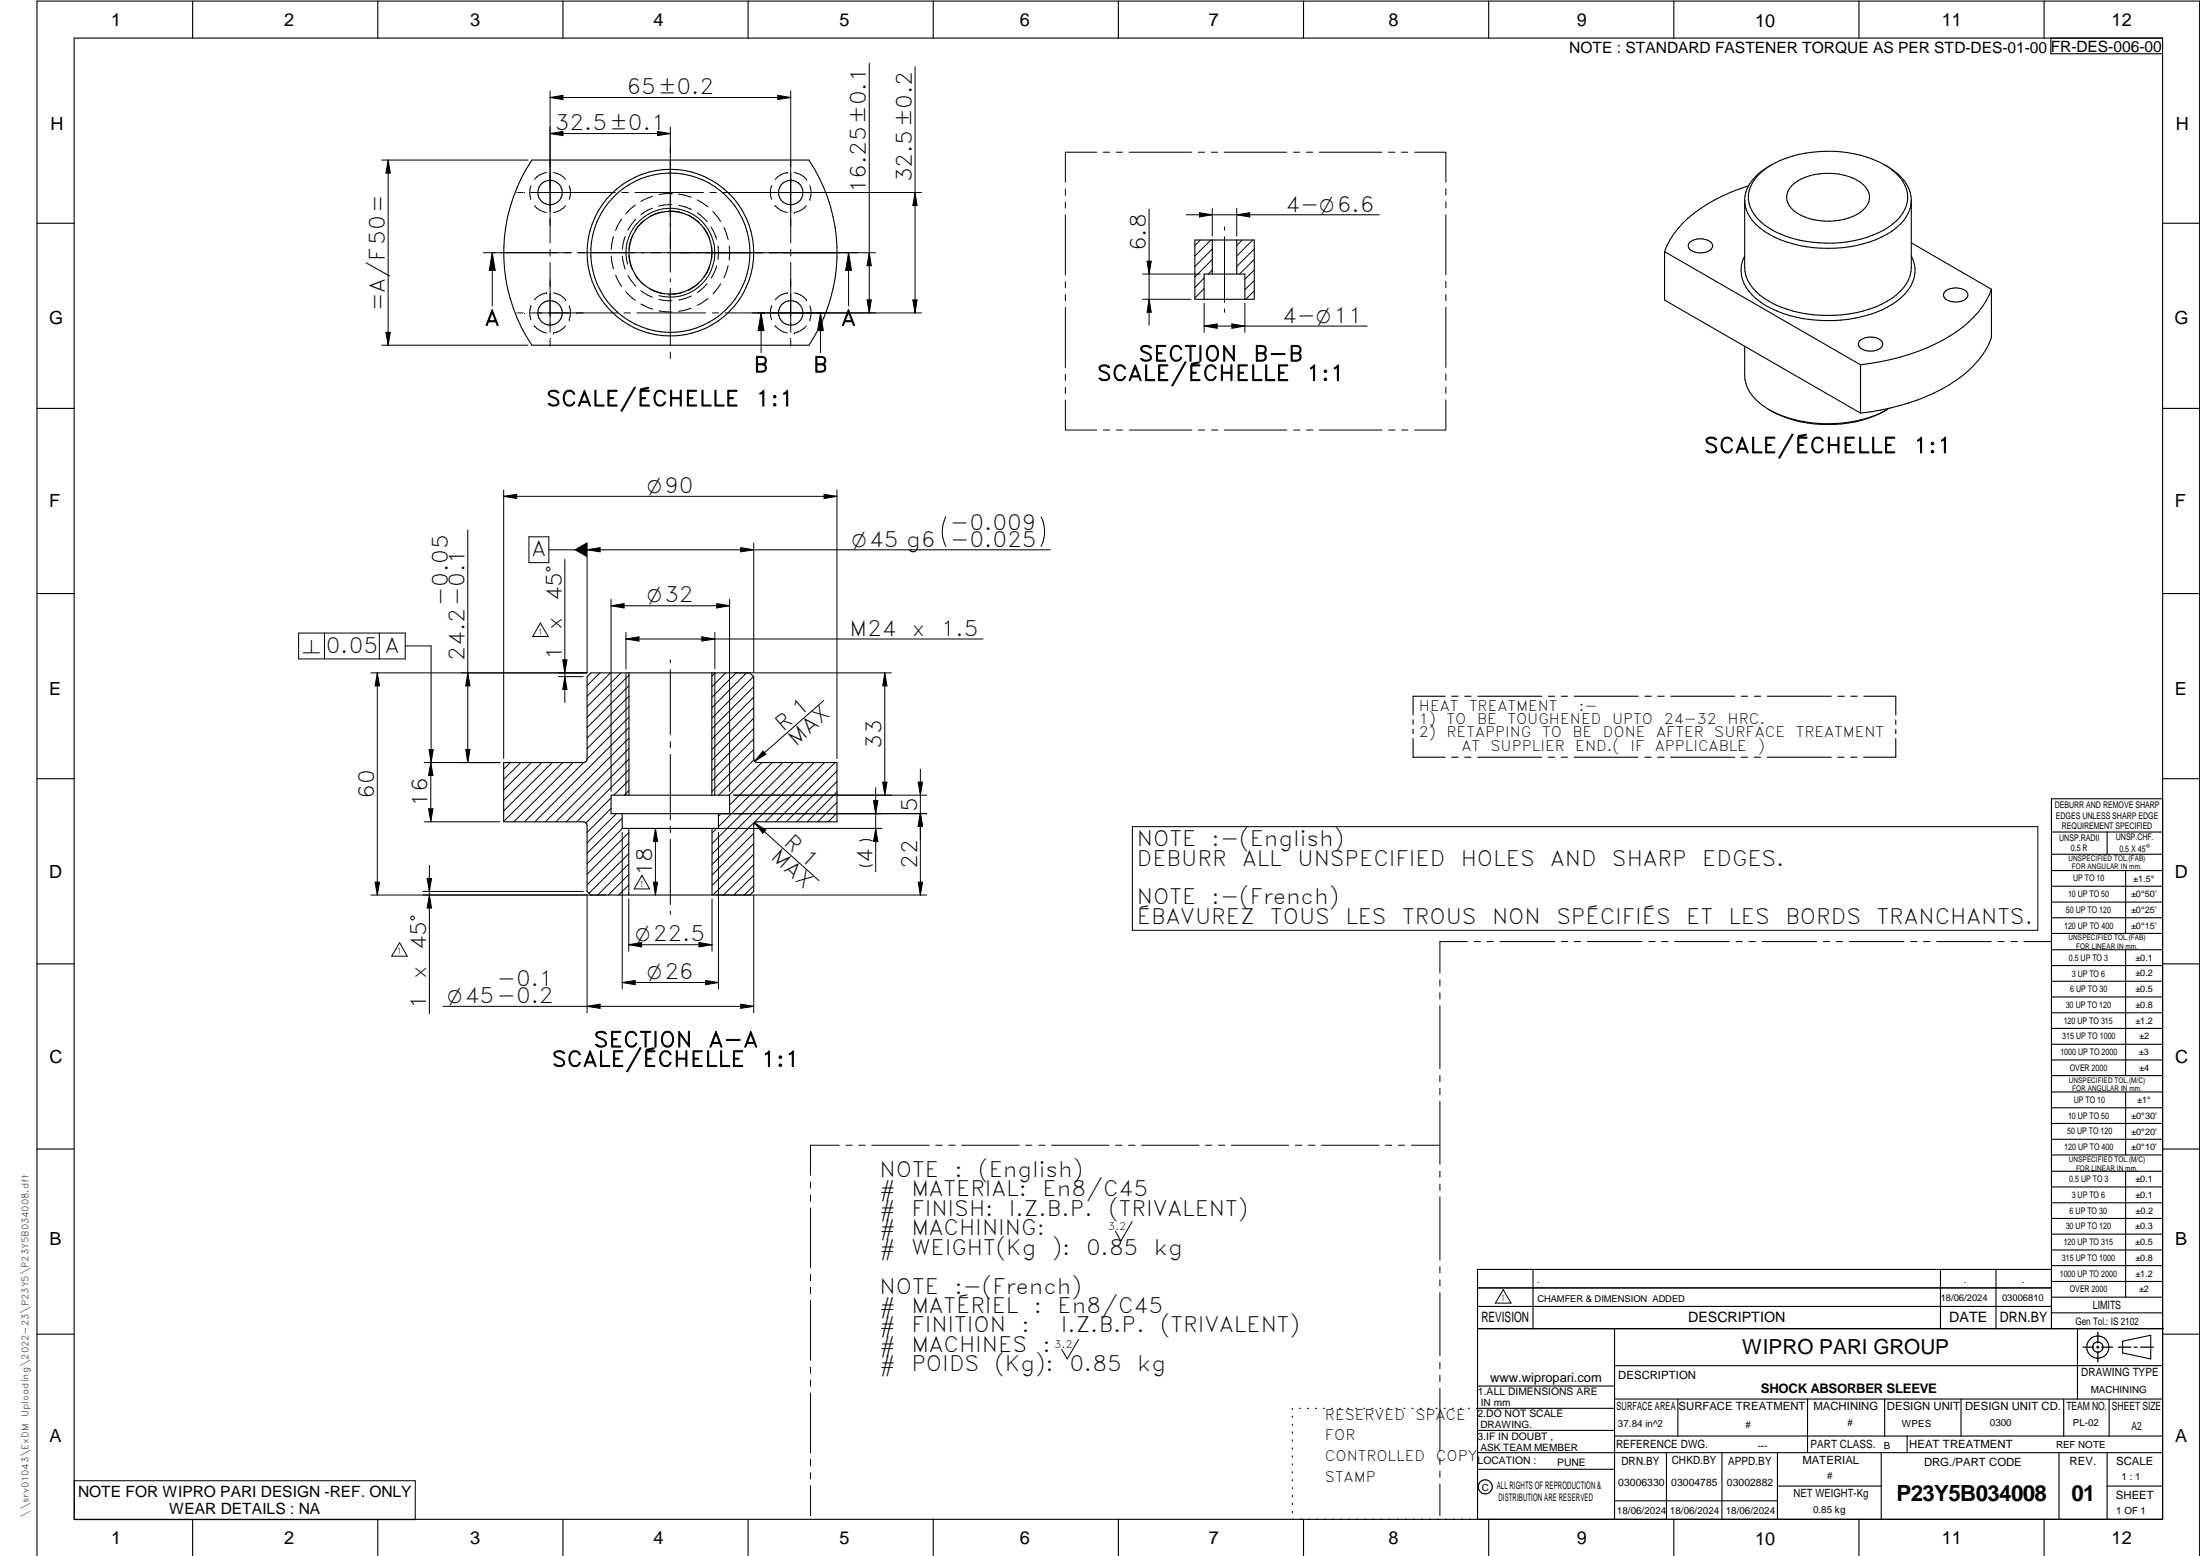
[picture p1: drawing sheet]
<svg xmlns="http://www.w3.org/2000/svg" width="594mm" height="420mm" viewBox="0 0 594 420" stroke-linecap="round" stroke-linejoin="round" font-family="sans-serif">
<g fill="none" stroke="#000" stroke-width=".3">
<path d="M20 10.3h564v400h-564zM52 .3v10M102 .3v10M152 .3v10M202 .3v10M252 .3v10M302 .3v10M352 .3v10M402 .3v10M452 .3v10M502 .3v10M552 .3v10"/>
<path d="M553.8 10.3v4.2h30.2M143.6 43.2h74.8a44.9 44.9 0 0 1 0 50h-74.8a44.9 44.9 0 0 1 0-50zM472.2 50.2a40.8 40.8 0 0 0-19.2 11.6 19.5 19.5 0 0 0-3.5 6.1M474.6 47.5a24.6 24.6 0 0 1 16.7-6.6 29.4 29.4 0 0 1 19.8 5.2 8.8 8.8 0 0 1 3.7 9.4 13.2 13.2 0 0 1-7.6 7.4 34.4 34.4 0 0 1-27.9-.4 12.7 12.7 0 0 1-7-7.6 8 8 0 0 1 2.3-7.4zM478.4 44.5a13.8 13.8 0 0 0-6.9 7.3l-.4 2.3M483.8 50.2a14.6 14.6 0 0 1 11.5-3.3 11.6 11.6 0 0 1 9 4.4 4.5 4.5 0 0 1-1.9 6 16.7 16.7 0 0 1-17.9-.3 4.4 4.4 0 0 1-.7-6.8zM508.8 44.5a12.8 12.8 0 0 1 7.2 8.5l.1 1.1M516.1 54.1a10.6 10.6 0 0 1-5.2 8.3 33.3 33.3 0 0 1-23.1 4.2 23.7 23.7 0 0 1-14.6-7 8.6 8.6 0 0 1-2.1-5.5M516.1 54.1v18.1a11.1 11.1 0 0 1-6.5 9.2 35.2 35.2 0 0 1-31.9 0 12 12 0 0 1-6.5-8.1l-.1-19.2M10 60.3h10M322.7 64.8h16v16h-16zM327.4 64.8v9.2"/>
<path d="M334 64.8v9.2M449.5 67.9v13.1l52.9 30.5M449.5 67.9l52.9 30.6M456.2 65.6a4.6 4.6 0 0 1 5.9 0 1.43 1.43 0 0 1-.9 2.3 4.8 4.8 0 0 1-5-.7 1.3 1.3 0 0 1 0-1.6zM516.1 69.1a8.6 8.6 0 0 1-1.6 10.2 23.8 23.8 0 0 1-13.5 6.6 35 35 0 0 1-25.5-4.3 10.4 10.4 0 0 1-5.3-9.9l.9-2.6M516.1 65.6l21.7 12.5M525.5 78.4a4.7 4.7 0 0 1 5.6 .4 1.46 1.46 0 0 1-.9 2.4 4.9 4.9 0 0 1-5.1-.7 1.29 1.29 0 0 1 .4-2.1zM537.8 78.1v13a24.7 24.7 0 0 1-11.4 12.8 59.6 59.6 0 0 1-24 7.6M537.8 78.1a24.5 24.5 0 0 1-11.4 12.7 60.5 60.5 0 0 1-24 7.7M584 60.3h10M325.2 80.8v-6.8h11v6.8M471.1 93.5v7.9a10.4 10.4 0 0 0 5.1 8.2 32.7 32.7 0 0 0 22.5 4.5l1.8-.3a28.8 28.8 0 0 0 8.3-2.8"/>
<path d="M502.2 92.1a4.7 4.7 0 0 1 5.9 0 1.5 1.5 0 0 1-.9 2.3 4.4 4.4 0 0 1-5.3-1.1v-.8zM502.4 98.5v13M10 110.3h10M477.7 110.6a33.6 33.6 0 0 0 31.1 .4M509.6 110.6l-.8 .4M510.2 110.2l-1.4 .8M584 110.3h10M10 160.3h10M584 160.3h10M159.5 181.7h43l1 1v22.2a1.01 1.01 0 0 0 1 1h21.5v16h-21.5a1.01 1.01 0 0 0-1 1v17.8l-1 1h-43l-1-1v-17.8a1.01 1.01 0 0 0-1-1h-21.5v-16h21.5a1.01 1.01 0 0 0 1-1v-22.2zM169.8 181.7v33M192.2 181.7v33"/>
<path d="M381.6 194.4v1.2M381.6 196.9v1.2M381.6 199.4v5.1h8.6M390.3 188h-8.7v5M392 188h1.8M395.6 188h1.6M399.1 188h17.2M418.1 188h1.7M421.6 188h1.7M425.1 188h17.3M444.2 188h1.7M447.7 188h1.7"/>
<path d="M451.2 188h17.3M470.2 188h1.8M473.7 188h1.7M477.3 188h17.2M496.3 188h1.7M499.8 188h1.7M503.3 188h8.6v5.1M511.9 199.4v5.1h-8.6M511.9 194.4v1.2M511.9 196.9v1.2M10 210.3h10M165 214.7h32v5h-32z"/>
<path d="M168 219.7v4h26v-4M392 204.5h1.7M395.5 204.5h1.7M399 204.5h17.3M418.1 204.5h1.7M421.6 204.5h1.7M425.1 204.5h17.2M444.2 204.5h1.6M447.6 204.5h1.8M451.1 204.5h17.3M470.2 204.5h1.7M473.7 204.5h1.7"/>
<path d="M477.2 204.5h17.3M496.3 204.5h1.7M499.8 204.5h1.7M584 215.7h-30v143.1M584 210.3h10M169.8 223.7v18M192.3 223.7v18M554 224.7h30M554 230.7h30M554 235.1h30M554 239.3h30M569 224.7v6"/>
<path d="M574 235.1v17M554 243.6h30M554 247.8h30M554 252.1h30M554 256.5h30M574 256.5v33.9M10 260.3h10M554 260.7h30M554 265h30M554 269.2h30M554 273.5h30M554 277.7h30"/>
<path d="M584 260.3h10M554 282h30M554 286.2h30M554 290.4h30M554 294.9h30M554 299.1h30M574 294.9v17M10 310.3h10M554 303.4h30M554 307.6h30M554 311.9h30M554 316.3h30"/>
<path d="M574 316.3v34M584 310.3h10M554 320.5h30M554 324.8h30M554 329h30M554 333.2h30M554 337.5h30M399 358.8h185.2M399 352.8h155M399 347.8h155M414 342.8v16M436 358.8v51.5"/>
<path d="M524 342.8v16M539 342.8v16M554 341.8h30M554 346h30M554 350.3h30M554 354.5h30M554 342.8h-155v67.5M561 358.8v19M10 360.3h10M399 374.3h37M436 377.8h148M453.1 377.8v10"/>
<path d="M488.1 377.8v14.5M508.9 377.8v10M529.5 377.8v10M557.3 377.8v10M569.5 377.8v10M573.2 362.2l7.6-1.6v6.3l-7.6-1.6zM584 368.8h-148M584 360.3h10M349 380.3v.3M349 382.4v.3M349 384.6v.3M349 386.7v.3"/>
<path d="M349 388.8v.3M349 391v.3M349 393.1v.3M349 395.3v.3M349 397.4v.3M349 399.5v.3M350.9 380.3h.2M353.1 380.3h.2M355.2 380.3h.3M357.4 380.3h.3M359.6 380.3h.3M361.7 380.3h.3"/>
<path d="M363.9 380.3h.3M366.1 380.3h.3M368.3 380.3h.2M370.4 380.3h.3M372.6 380.3h.3M374.8 380.3h.3M376.9 380.3h.4M379.1 380.3h.3M381.3 380.3h.3M383.4 380.3h.4M385.6 380.3h.3M387.8 380.3h.3"/>
<path d="M390 380.3h.3M392.2 380.3h.3M394.3 380.3h.3M396.5 380.3h.3M398.7 380.3h37.3M399 396.7h37M399 392.3h185M399 386.2h37M436 387.8h148M450 392.3v18M465 392.3v18M480 392.3v18"/>
<path d="M508 392.3v18M515 387.8v4.5M556 392.3v18M569 392.3v18M52 410.3v9.7M102 410.3v9.7M152 410.3v9.7M202 410.3v9.7M252 410.3v9.7M302 410.3v9.7M349 401.7v.3M349 403.8v.4"/>
<path d="M349 406v.3M349 408.1v.3M352 410.3v9.7M402 410.3v9.7M436 405.3h44M452 410.3v9.7M480 401.3h28M502 410.3v9.7M552 410.3v9.7M569 401.3h15M10 420v-419.7h584v419.7"/>
<circle cx="148.5" cy="52" r="3.3"/>
<circle cx="213.5" cy="52" r="3.3"/>
<circle cx="181" cy="68.2" r="21.5"/>
<circle cx="181" cy="68.2" r="11.2"/>
<circle cx="181" cy="68.2" r="22.5"/>
<circle cx="148.5" cy="84.5" r="3.3"/>
<circle cx="213.5" cy="84.5" r="3.3"/>
<circle cx="566.5" cy="363.7" r="1.39"/>
<circle cx="566.5" cy="363.8" r="3"/>
<circle cx="401.1" cy="401.5" r="1.9"/>
</g>
<g fill="none" stroke="#000" stroke-width=".27">
<path d="M234.7 17.1v67.4M247.1 18v66.5M148.5 26.3l3.5-.6v1.2zM148.5 24.6v41M148.5 36.1l3.5-.6v1.1zM148.5 36.1h32.5M148.5 26.3h65M177.5 35.5l3.5 .6-3.5 .5zM181 34.3v39.2M210 25.7l3.5 .6-3.5 .6zM213.5 24.6v41M103.1 43.2h39.5"/>
<path d="M104.8 43.2l.6 3.5h-1.2zM104.8 43.2v50M139.5 52h.1M139.9 52h1.4M143.4 50.1a5.5 5.5 0 0 0-.1 3.7M144.3 55.5a5.6 5.6 0 0 0 3.2 1.9M147.6 46.6a5.2 5.2 0 0 0-3.3 1.8M149.5 46.6a5.2 5.2 0 0 1 3.2 1.8M152.7 55.5a5.2 5.2 0 0 1-3.2 1.9M153.7 50.2a5.2 5.2 0 0 1 0 3.6M166.2 52h-22.9M167.9 59.2l-1.7 3"/>
<path d="M167.9 52h1.8M171.4 52h18.5M171.5 55.4l-2.5 2.3M171.7 59.2l-1.2 1.4-.9 1.5M173.9 59.5l-1.7 1.7-.7 1M176.1 56.2l-1.1 .5-1.9 1.3M176.2 53l-3.1 1.4M178.8 57.2l-3.4 1.3M180.6 57h.1M180.7 57h1.4l2 .4M181.4 52.2l-3.4 .3M181.4 52.2h.1"/>
<path d="M181.4 55.2l-3.5 .4M183.2 52.4l3.4 .9M183.3 55.5l3.4 1.1M185.9 58.1l1.3 .7 1.6 1.4M188.2 54l3 1.9M188.3 57.5l2.7 2.4M191.7 52h1.7M192.5 57.1l2.1 2.7M195.2 52h53.6M208.4 50.1h.1M208.4 50.1a5.3 5.3 0 0 0 0 3.7M209.3 55.5a5.2 5.2 0 0 0 3.2 1.9"/>
<path d="M209.3 55.5h.1M212.6 46.6a5.2 5.2 0 0 0-3.3 1.8M212.6 46.6h.1M214.5 57.4h.1M214.5 46.6a5.5 5.5 0 0 1 3.3 1.8M217.8 48.4h.1M217.8 55.5a5.5 5.5 0 0 1-3.3 1.9M218.7 53.8h.1M218.7 50.1a5.3 5.3 0 0 1 0 3.7M247.1 52l.5 3.5h-1.1zM287.7 51v1.7M287.7 54.5v1.7"/>
<path d="M287.7 58v16.3M296.1 41.1h-8.4v8.1M297.9 41.1h1.7M301.4 41.1h1.7M304.9 41.1h16.9M310.3 56.5v31.3M320.4 58h52M323.6 41.1h1.7M323.9 57.4l3.5 .6-3.5 .6zM327.1 41.1h1.7M327.4 56.3v7.5M330.6 41.1h16.9"/>
<path d="M334 56.3v7.5M334 58l3.5-.6v1.2zM349.3 41.1h1.7M352.8 41.1h1.7M356.3 41.1h16.9M374.9 41.1h1.8M378.5 41.1h1.6M382 41.1h8.4v8.1M390.4 51v1.7M390.4 54.5v1.7M390.4 58v16.2M130.5 68.2h23.8"/>
<path d="M132.9 68.2l.8 4.8h-1.6zM132.9 68.2v14.4M147.6 79.1a5.5 5.5 0 0 0-3.3 1.8M147.6 79.1h.1M148.5 67.4v1.7M148.5 70.9v18.8M149.5 79.1a5.2 5.2 0 0 1 3.2 1.8M155.9 68.2h80.6M165.1 69.2l.5 3.4M165.6 63.9l-.5 3.5M166.2 74.3l1.7 3M168.1 69.2l.7 3.5"/>
<path d="M168.8 63.8l-.7 3.5M169 78.7l2.6 2.4M169.5 71.3a12 12 0 0 1 10.5-15 12 12 0 0 1 13 13 12 12 0 0 1-15.1 10.5M169.6 74.4l2.1 2.9M169.8 69.1l.2 1.2 .7 2.3M170.7 63.8l-.7 2.4-.2 1.1M171.5 74.3l1.7 2 .7 .6M173.1 78.5l3 1.8M175.4 78l1.3 .6 2.1 .6M180.7 79.5h.1M181 75.2v.9M181 77.9v15.4"/>
<path d="M184.1 79l-3.4 .5M186.7 79.9l-3.4 1.1M188.8 76.3l-1.6 1.3-1.3 .8M190 61.5l1 1.4 .7 1.8M191 76.6l-2.7 2.4M191.7 71.8l-.7 1.8-1 1.3M192.1 61.3l1.4 3.3M192.1 66.5l.2 1.7-.2 1.8M193.5 71.8l-1.4 3.3M193.9 66.4v3.6M194.6 76.6l-2.1 2.7M195.5 61.4l1.1 3.3"/>
<path d="M196.6 71.7l-1.1 3.3M196.9 69.9h.1M196.9 66.5v3.4M212.6 79.1a5.2 5.2 0 0 0-3.3 1.8M212.6 79.1h.1M213.5 67.4v1.7M213.5 70.9v18.8M214.5 79.1a5.5 5.5 0 0 1 3.3 1.8M229.1 68.2l.8 4.8h-1.6zM229.1 68.2v14.4M234.7 68.2l.6 3.6h-1.2zM287.7 76v1.7"/>
<path d="M287.7 79.5v1.7M308.6 74h15.5M309.7 70.5h1.2l-.6 3.5zM324.1 64.8l-1.4 1.5M325.2 75.1l-2.5 2.5M325.2 77.9l-2.5 2.5M327 64.8l-4.3 4.3M327.4 67.2l-4.7 4.8M327.4 70.1l-4.7 4.7M327.4 72.9l-1.1 1.1M330.7 61.3v.8M330.7 63.9v17.8"/>
<path d="M335.4 64.8l-1.4 1.5M338.3 64.8l-4.3 4.3M338.7 78.5l-2.3 2.3M338.7 70.1l-4 3.9M338.7 72.9l-2.5 2.5M338.7 75.7l-2.5 2.5M338.7 67.2l-4.7 4.8M390.4 76v1.7M390.4 79.5v1.7M103.1 93.2h39.5M104.2 89.7h1.2l-.6 3.5zM139.5 84.5h.1"/>
<path d="M139.9 84.5h1.4M143.3 84.5h23.4M143.4 82.6a5.4 5.4 0 0 0 0 3.8M143.4 82.6h.1M144.3 88h.1M144.3 88a5.9 5.9 0 0 0 3.3 1.9M148.5 91.7v1.5M148.5 93.4v.1M149.5 89.9h.1M152.7 80.9h.1M152.7 88a5.5 5.5 0 0 1-3.2 1.9M153.7 86.4h.1"/>
<path d="M153.7 82.6a5.4 5.4 0 0 1 0 3.8M168.5 84.5h1.7M172 84.5h18.5M173.1 82.1l3.2 1.4M177.9 80.9l3.6 .3M178 83.9l3.5 .3M181 95.1v1.7M186.6 83.2l-3.3 .9M191.2 80.6l-2.9 1.9M192.4 84.5h1.6M195.8 84.5h53M205.5 84.5v10.8"/>
<path d="M205.5 84.5l.8 4.8h-1.6zM208.4 82.6h.1M208.4 82.6a5.4 5.4 0 0 0 0 3.8M209.3 88a5.6 5.6 0 0 0 3.2 1.9M209.3 88h.1M213.5 91.7v1.5M213.5 93.4v.1M214.5 89.9h.1M217.8 80.9h.1M217.8 88a5.9 5.9 0 0 1-3.3 1.9M218.7 86.4h.1M218.7 82.6a5.4 5.4 0 0 1 0 3.8"/>
<path d="M221.6 84.5l.7 4.8h-1.5zM221.6 84.5v10.8M234.1 81h1.2l-.6 3.5zM246.5 81h1.1l-.5 3.5zM287.7 83v16.3M308.6 80.8h13M310.3 80.8l.6 3.5h-1.2zM325.2 81.9v7.9M325.2 88.1h44M325.2 88.1l3.5-.6v1.1zM330.7 83.4v.9M332.6 87.5l3.6 .6-3.6 .5z"/>
<path d="M336.2 81.9v7.9M390.4 83v16.2M287.7 108v8.1h8.5M287.7 101v1.7M287.7 104.6v1.7M297.9 116.1h1.8M301.4 116.1h1.7M305 116.1h16.9M323.6 116.1h1.7M327.1 116.1h1.7M330.6 116.1h16.9M349.3 116.1h1.7"/>
<path d="M352.8 116.1h1.7M356.3 116.1h16.9M375 116.1h1.7M378.5 116.1h1.7M390.4 101v1.7M390.4 104.5v1.7M390.4 108v8.1h-8.4M136 134h90M136 132.3v72.6M136 134l3.5-.5v1.1zM222.5 133.5l3.5 .5-3.5 .6zM226 132.3v72.6"/>
<path d="M255.4 139.5a9 9 0 0 0 0 8.1M281.1 139.5a9 9 0 0 1 0 8.1M126.3 143.1v62.8M142.8 144.9h5.4v7h-5.4zM148.2 148.5h135.4M152.5 151v38.7M158.5 148.5l3.5-.6v1.1zM158.5 146.7v35h-58.3M200 147.9l3.5 .6-3.5 .5zM203.5 146.7v35M80.6 170.9h28.8v7h-28.8zM87.6 170.9v7"/>
<path d="M102.4 170.9v7M109.4 174.4h7v31.5M145.9 168.2l2.1 3.7h-4.2zM152 178.2h1.1l-.6 3.5zM165 161.8v51.9M165 163.6l3.5-.6v1.2zM165 163.6h32M169 170.8v9.8M169 172.6h96.4M169 172.6l3.5-.6v1.1zM181 178.2v.8M189.5 172l3.5 .6-3.5 .5z"/>
<path d="M193 170.8v9.8M193.5 163l3.5 .6-3.5 .6zM197 161.8v51.9M101.9 181.7l.6 3.5h-1.2zM101.9 181.7v60M126.3 181.7l.6 3.5h-1.1zM150.8 182.7h6.7M152.5 182.7l.6 3.5h-1.1zM162 181.7l-3.5 3.5M164.8 181.7l-6.3 6.3M167.7 181.7l-9.2 9.1M169 181.7v33"/>
<path d="M169.8 182.3l-11.3 11.4M169.8 185.2l-11.3 11.3M169.8 188l-11.3 11.3M169.8 190.8l-11.3 11.3M169.8 193.7l-11.3 11.3M169.8 196.5l-25.4 25.4M169.8 199.3l-22.5 22.6M181 180.8v17.6M193 181.7v33M193.1 181.7l-.9 .9M196 181.7l-3.8 3.7M198.4 181.7h42.3"/>
<path d="M198.8 181.7l-6.6 6.6M201.6 181.7l-9.4 9.4M203.5 182.7l-11.3 11.2M203.5 185.4l-11.3 11.3M203.5 188.3l-11.3 11.3M203.5 191.1l-11.3 11.3M203.5 193.9l-11.3 11.3M203.5 196.7l-11.3 11.4M203.5 199.6l-11.3 11.3M222.5 189.1l-18.7 16.5M238.9 181.7l.6 3.5h-1.1zM238.9 181.7v33"/>
<path d="M114.5 205.9h20.5M115.7 218.4h1.2l-.6 3.5zM115.9 202.4h1.1l-.6 3.5zM116.3 205.9v16M116.3 205.9l.6 3.5h-1.2zM125.8 202.4h1.1l-.6 3.5zM137.8 205.9l-1.8 1.8M140.6 205.9l-4.6 4.6M143.5 205.9l-7.5 7.4M146.3 205.9l-10.3 10.3M149.1 205.9l-13.1 13.1M151.9 205.9l-15.9 15.9"/>
<path d="M154.8 205.9l-16 16M157.6 205.9l-16 16M165 215.4l-6.8 6.8M165 218.3l-6.5 6.5M166.4 219.7l-7.9 7.9M169.8 202.1l-19.7 19.8M169.8 205l-16.9 16.9M169.8 207.8l-14.1 14.1M169.8 210.7l-4 4M169.8 213.4l-1.2 1.3M181 200.2v1.7M181 203.7v17.6"/>
<path d="M194.7 219.7l-.7 .7M195.1 219.7h55.2M198.1 214.7h52.2M203.5 202.4l-11.3 11.3M203.6 205.2l-9.6 9.5M205.7 205.9l-8.8 8.8M206 202.8l.8 .9-3 1.9zM208.5 205.9l-11.5 11.5M211.4 205.9l-17.4 17.3M214.2 205.9l-21.9 21.9M217 205.9l-24.7 24.7M219.8 205.9l-27.5 27.6"/>
<path d="M222.7 205.9l-16 16M225.5 205.9l-16 16M226 219.5l-2.4 2.4M226 216.7l-5.2 5.2M226 213.8l-8 8.1M226 211l-10.9 10.9M226 208.2l-13.7 13.7M235.9 216.2h1.2l-.6 3.5zM236.5 212.7v22.7M238.4 211.2h1.1l-.6 3.5zM247.9 211.2h1.2l-.6 3.5zM248.5 207.7v34"/>
<path d="M248.5 219.7l.6 3.5h-1.2zM101.3 238.2h1.2l-.6 3.5zM114.5 221.9h20.5M115.4 237.2h1.1l-.6 3.5zM115.9 233.7v40M168 220.9l-9.5 9.5M168 224.7v42.4M168.1 223.7l-9.6 9.6M169.8 224.8l-11.3 11.3M169.8 227.7l-11.3 11.2M169.8 230.5l-10.8 10.7M169.8 233.3l-8.4 8.4"/>
<path d="M169.8 236.1l-5.6 5.6M169.8 239l-2.8 2.7M173.3 236.4l2.1 3.6h-4.2zM176.4 238.2h1.2l-.6 3.5zM177 223.7v18M177 223.7l.6 3.5h-1.2zM181 223.1v1.7M181 226.6v17.6M193.3 223.7h44.9M193.5 223.7l-1.2 1.3M194 224.7v42.4M203.5 239.2l-2.5 2.5"/>
<path d="M203.5 236.3l-5.3 5.4M203.5 225l-11.2 11.3M203.5 227.8l-11.2 11.3M203.5 233.5l-8.1 8.2M203.5 230.7l-11 11M203.8 222.2l17.3 15.6M203.8 222.2l3 1.9-.8 .9zM235.6 227.1a4.1 4.1 0 0 0-3.5 0M235.6 233.5a3.8 3.8 0 0 1-3.5 0M236.5 223.7l.6 3.5h-1.2zM247.9 238.2h1.2l-.6 3.5zM305.8 223.2h244.5v28h-244.5z"/>
<path d="M100.2 241.7h63.4M107.9 254.6l2.1 3.6h-4.2zM114.2 240.7h43.3M115.9 241.7l.6 3.5h-1.1zM158.5 241.8v31.7M169.8 255.1l3.5-.6v1.2zM169.8 242.7v14.1M169.8 255.1h22.5M181 246v.9M188.8 254.5l3.5 .6-3.5 .6zM192.3 242.7v14.1M193.3 241.7h57"/>
<path d="M203.5 241.8v31.7M396.2 254.3h-7.4v8.5M398.1 254.3h1.6M401.5 254.3h1.8M405 254.3h14.8M421.6 254.3h1.7M425.1 254.3h1.7M428.6 254.3h14.8M445.2 254.3h1.7M448.7 254.3h1.7M452.2 254.3h14.8M468.8 254.3h1.7"/>
<path d="M472.3 254.3h1.7M475.8 254.3h14.8M492.4 254.3h1.7M495.8 254.3h1.8M499.4 254.3h14.7M516 254.3h1.6M519.4 254.3h1.8M522.9 254.3h14.8M539.5 254.3h1.7M543 254.3h1.7M546.5 254.3h7.4M119.6 271.7h83.9"/>
<path d="M158.5 271.7l3.5-.6v1.2zM168 265.3h26M168 265.3l3.5-.5v1.1zM190.5 264.8l3.5 .5-3.5 .6zM200 271.1l3.5 .6-3.5 .6zM388.8 264.5v1.8M388.8 268.1v1.6M388.8 271.6v17M388.8 290.4v1.7M388.8 293.9v1.7M388.8 297.4v17M218.9 319.2v1.6"/>
<path d="M226.6 309.2h-7.7v8.1M228.4 309.2h1.7M231.9 309.2h1.7M235.4 309.2h15.5M252.7 309.2h1.7M256.2 309.2h1.7M259.7 309.2h15.5M277 309.2h1.7M280.5 309.2h1.7M284 309.2h15.5M301.2 309.2h1.8M304.8 309.2h1.7"/>
<path d="M308.3 309.2h15.5M325.5 309.2h1.7M329.1 309.2h1.6M332.6 309.2h15.4M349.8 309.2h1.7M353.3 309.2h1.7M356.8 309.2h15.5M374.1 309.2h1.7M377.6 309.2h1.7M381.1 309.2h7.7M388.8 316.2v1.7M388.8 319.7v1.7"/>
<path d="M218.9 322.6v1.8M218.9 326.1v16.2M305.7 329.9l-3 5.2-1.5-2.6M388.8 323.2v17.1M218.9 344.1v1.8M218.9 347.6v1.7M218.9 351.2v16.1M388.8 342.1v1.6M388.8 345.6v1.7M388.8 349v17.1M405.9 348.2l2.1 3.7h-4.2zM218.9 369.1v1.7"/>
<path d="M218.9 372.6v1.8M218.9 376.1v16.2M291.2 361.7l-3 5.2-1.5-2.6M388.8 367.9v1.7M388.8 371.4v1.7M388.8 374.9v17M20.1 399.8h92v10.5h-92zM218.9 394.1v1.8M218.9 397.6v1.7M388.8 393.7v1.7M388.8 397.2v1.7M218.9 401.2v8.1"/>
<path d="M388.8 400.7v8.6"/>
</g>
<path d="M566.5 359.7v3M562.5 363.8h2.9M566.1 363.8h.7M566.5 363.4v.7M566.5 364.9v2.8M567.6 363.8h2.9M572 363.8h3.4M576.3 363.8h.8M578 363.8h3.5" fill="none" stroke="#000" stroke-width=".34"/>
<g fill="#000">
<path d="M148.5 36.1l3.5-.6v1.1zM148.5 26.3l3.5-.6v1.2zM177.5 35.5l3.5 .6-3.5 .5zM210 25.7l3.5 .6-3.5 .6zM104.8 43.2l.6 3.5h-1.2zM247.1 52l.5 3.5h-1.1zM323.9 57.4l3.5 .6-3.5 .6zM334 58l3.5-.6v1.2zM132.9 68.2l.8 4.8h-1.6zM229.1 68.2l.8 4.8h-1.6zM234.7 68.2l.6 3.6h-1.2zM309.7 70.5h1.2l-.6 3.5z"/>
<path d="M104.2 89.7h1.2l-.6 3.5zM205.5 84.5l.8 4.8h-1.6zM221.6 84.5l.7 4.8h-1.5zM234.1 81h1.2l-.6 3.5zM246.5 81h1.1l-.5 3.5zM310.3 80.8l.6 3.5h-1.2zM325.2 88.1l3.5-.6v1.1zM332.6 87.5l3.6 .6-3.6 .5zM136 134l3.5-.5v1.1zM222.5 133.5l3.5 .5-3.5 .6zM155 148.5l3.5-2.1v4.1zM158.5 148.5l3.5-.6v1.1z"/>
<path d="M200 147.9l3.5 .6-3.5 .5zM152 178.2h1.1l-.6 3.5zM165 163.6l3.5-.6v1.2zM169 172.6l3.5-.6v1.1zM189.5 172l3.5 .6-3.5 .5zM193.5 163l3.5 .6-3.5 .6zM101.9 181.7l.6 3.5h-1.2zM126.3 181.7l.6 3.5h-1.1zM152.5 182.7l.6 3.5h-1.1zM238.9 181.7l.6 3.5h-1.1zM115.7 218.4h1.2l-.6 3.5zM116.3 205.9l.6 3.5h-1.2z"/>
<path d="M115.9 202.4h1.1l-.6 3.5zM125.8 202.4h1.1l-.6 3.5zM206 202.8l.8 .9-3 1.9zM235.9 216.2h1.2l-.6 3.5zM238.4 211.2h1.1l-.6 3.5zM247.9 211.2h1.2l-.6 3.5zM101.3 238.2h1.2l-.6 3.5zM115.4 237.2h1.1l-.6 3.5zM176.4 238.2h1.2l-.6 3.5zM177 223.7l.6 3.5h-1.2zM203.8 222.2l3 1.9-.8 .9zM236.5 223.7l.6 3.5h-1.2z"/>
<path d="M247.9 238.2h1.2l-.6 3.5zM248.5 219.7l.6 3.5h-1.2zM115.9 241.7l.6 3.5h-1.1zM169.8 255.1l3.5-.6v1.2zM188.8 254.5l3.5 .6-3.5 .6zM158.5 271.7l3.5-.6v1.2zM168 265.3l3.5-.5v1.1zM190.5 264.8l3.5 .5-3.5 .6zM200 271.1l3.5 .6-3.5 .6z"/>
</g>
<g font-size="6">
<text x="512.1" y="405.2">P23Y5B034008</text>
<text x="559.4" y="405.2">01</text>
</g>
<g font-size="5.7">
<text x="169.2" y="25.4">65±0.2</text>
<text x="149.8" y="35.2">32.5±0.1</text>
<text x="233.8" y="52.2" transform="rotate(-90 233.8 52.2)">16.25±0.1</text>
<text x="246.2" y="49.2" transform="rotate(-90 246.2 49.2)">32.5±0.2</text>
<text x="347.2" y="57.1">4-O6.6</text>
<text x="309.4" y="67.9" transform="rotate(-90 309.4 67.9)">6.8</text>
<text x="103.9" y="83.9" transform="rotate(-90 103.9 83.9)">=A/F50=</text>
<text x="130.9" y="87.9">A</text>
<text x="227.1" y="87.9">A</text>
<text x="346.2" y="87.2">4-O11</text>
<text x="203.5" y="100.5">B</text>
<text x="219.5" y="100.5">B</text>
<text x="307.5" y="97.5">SECTION</text>
<text x="338.5" y="97.5">B-B</text>
<text x="296.2" y="102.8">SCALE/ÉCHELLE</text>
<text x="352.7" y="102.8">1:1</text>
<text x="147.5" y="109.6">SCALE/ÉCHELLE</text>
<text x="204" y="109.6">1:1</text>
<text x="460.1" y="122.3">SCALE/ÉCHELLE</text>
<text x="516.6" y="122.3">1:1</text>
<text x="256.6" y="143">-0.009</text>
<text x="143.5" y="150.2">A</text>
<text x="120.9" y="163.6" transform="rotate(-90 120.9 163.6)">-0.05</text>
<text x="151.7" y="162.4" transform="rotate(-90 151.7 162.4)">45°</text>
<text x="151.7" y="170.2" transform="rotate(-90 151.7 170.2)">x</text>
<text x="229.4" y="171.7">M24</text>
<text x="246.2" y="171.7">x</text>
<text x="254" y="171.7">1.5</text>
<text x="88" y="176.2">0.05 A</text>
<text x="125.5" y="178.4" transform="rotate(-90 125.5 178.4)">24.2-0.1</text>
<text x="151.7" y="178.4" transform="rotate(-90 151.7 178.4)">1</text>
<text x="211.4" y="197.6" transform="rotate(-41 211.4 197.6)">R 1</text>
<text x="214.9" y="201.6" transform="rotate(-41 214.9 201.6)">MAX</text>
<text x="238.1" y="202.1" transform="rotate(-90 238.1 202.1)">33</text>
<text x="101" y="215.6" transform="rotate(-90 101 215.6)">60</text>
<text x="115.4" y="217.8" transform="rotate(-90 115.4 217.8)">16</text>
<text x="247.6" y="219.2" transform="rotate(-90 247.6 219.2)">5</text>
<text x="211.4" y="227.9" transform="rotate(42 211.4 227.9)">R 1</text>
<text x="207.9" y="231.8" transform="rotate(42 207.9 231.8)">MAX</text>
<text x="235.6" y="232.9" transform="rotate(-90 235.6 232.9)">4</text>
<text x="307" y="228.5">NOTE</text>
<text x="307" y="233.7">DEBURR</text>
<text x="327.2" y="228.5">:-(English)</text>
<text x="335.4" y="233.7">ALL</text>
<text x="350.3" y="233.7">UNSPECIFIED</text>
<text x="394.4" y="233.7">HOLES</text>
<text x="418.6" y="233.7">AND</text>
<text x="435.3" y="233.7">SHARP</text>
<text x="459.7" y="233.7">EDGES.</text>
<text x="176.1" y="236.6" transform="rotate(-90 176.1 236.6)">18</text>
<text x="247.6" y="234.7" transform="rotate(-90 247.6 234.7)">22</text>
<text x="307" y="244.2">NOTE</text>
<text x="327.2" y="244.2">:-(French)</text>
<text x="307" y="249.5">ÉBAVUREZ</text>
<text x="343" y="249.5">TOUS</text>
<text x="363.3" y="249.5">LES</text>
<text x="378.6" y="249.5">TROUS</text>
<text x="402.9" y="249.5">NON</text>
<text x="420.3" y="249.5">SPÉCIFIÉS</text>
<text x="455.3" y="249.5">ET</text>
<text x="466.7" y="249.5">LES</text>
<text x="482.1" y="249.5">BORDS</text>
<text x="506.7" y="249.5">TRANCHANTS.</text>
<text x="115.1" y="256.6" transform="rotate(-90 115.1 256.6)">45°</text>
<text x="115.1" y="264.4" transform="rotate(-90 115.1 264.4)">x</text>
<text x="134.1" y="266.3">-0.1</text>
<text x="115.1" y="272.5" transform="rotate(-90 115.1 272.5)">1</text>
<text x="149" y="288">SCALE/ÉCHELLE</text>
<text x="160.3" y="282.7">SECTION</text>
<text x="191.3" y="282.7">A-A</text>
<text x="205.5" y="288">1:1</text>
<text x="237.5" y="317.8">NOTE</text>
<text x="257.7" y="317.8">:</text>
<text x="264.1" y="317.8">(English)</text>
<text x="237.5" y="323">#</text>
<text x="246.1" y="323">MATERIAL:</text>
<text x="281.5" y="323">En8/C45</text>
<text x="237.5" y="328.3">#</text>
<text x="246.1" y="328.3">FINISH:</text>
<text x="272.4" y="328.3">I.Z.B.P.</text>
<text x="299.3" y="328.3">(TRIVALENT)</text>
<text x="237.5" y="333.5">#</text>
<text x="246.1" y="333.5">MACHINING:</text>
<text x="237.5" y="338.8">#</text>
<text x="246.1" y="338.8">WEIGHT(Kg</text>
<text x="284" y="338.8">):</text>
<text x="293.3" y="338.8">0.85</text>
<text x="311.6" y="338.8">kg</text>
<text x="237.5" y="349.3">NOTE</text>
<text x="257.7" y="349.3">:-(French)</text>
<text x="237.5" y="354.5">#</text>
<text x="237.5" y="359.8">#</text>
<text x="246.1" y="359.8">FINITION</text>
<text x="246.1" y="354.5">MATÉRIEL</text>
<text x="275.8" y="359.8">:</text>
<text x="279.2" y="354.5">:</text>
<text x="285.6" y="354.5">En8/C45</text>
<text x="286.4" y="359.8">I.Z.B.P.</text>
<text x="313.3" y="359.8">(TRIVALENT)</text>
<text x="237.5" y="365">#</text>
<text x="246.1" y="365">MACHINES</text>
<text x="281.5" y="365">:</text>
<text x="237.5" y="370.3">#</text>
<text x="246.1" y="370.3">POIDS</text>
<text x="268.5" y="370.3">(Kg):</text>
<text x="288.8" y="370.3">0.85</text>
<text x="307.1" y="370.3">kg</text>
</g>
<text font-size="5.6" x="470.5" y="365.5">WIPRO PARI GROUP</text>
<g font-size="5.4">
<text x="174.7" y="133.2">O90</text>
<text x="230" y="147.6">O45 g6 -0.025</text>
<text x="174.7" y="162.7">O32</text>
<text x="81.7" y="176.2">n</text>
<text x="171.6" y="254.2">O22.5</text>
<text x="174.7" y="264.5">O26</text>
<text x="120.9" y="270.8">O45-0.2</text>
</g>
<g font-size="4.9">
<text x="30" y="6.9">1</text>
<text x="76.7" y="6.9">2</text>
<text x="127" y="6.9">3</text>
<text x="176.5" y="6.9">4</text>
<text x="226.7" y="6.9">5</text>
<text x="275.4" y="6.9">6</text>
<text x="326.4" y="6.9">7</text>
<text x="375" y="6.9">8</text>
<text x="425.8" y="6.9">9</text>
<text x="473.9" y="7.3">10</text>
<text x="524.3" y="6.9">11</text>
<text x="570.2" y="6.9">12</text>
<text x="13.6" y="35.1">H</text>
<text x="587.6" y="35.1">H</text>
<text x="13.2" y="87.5">G</text>
<text x="587.2" y="87.5">G</text>
<text x="13.2" y="137">F</text>
<text x="587.2" y="137">F</text>
<text x="13.2" y="187.6">E</text>
<text x="587.2" y="187.6">E</text>
<text x="13.2" y="237">D</text>
<text x="587.2" y="237">D</text>
<text x="13.4" y="287.1">C</text>
<text x="587.4" y="287.1">C</text>
<text x="13.4" y="336.2">B</text>
<text x="587.4" y="336.2">B</text>
<text x="13.4" y="389.3">A</text>
<text x="587.4" y="389.3">A</text>
<text x="30" y="416.9">1</text>
<text x="76.7" y="416.9">2</text>
<text x="127" y="416.9">3</text>
<text x="176.5" y="416.9">4</text>
<text x="226.7" y="416.9">5</text>
<text x="275.4" y="416.9">6</text>
<text x="326.4" y="416.9">7</text>
<text x="375" y="416.9">8</text>
<text x="425.8" y="416.9">9</text>
<text x="473.9" y="417.3">10</text>
<text x="524.3" y="416.9">11</text>
<text x="570.2" y="416.9">12</text>
</g>
<g font-size="4.2">
<text x="423.7" y="14.3">NOTE : STANDARD FASTENER TORQUE AS PER STD-DES-01-00</text>
<text x="553.8" y="14">FR-DES-006-00</text>
<text x="21.1" y="404.3">NOTE FOR WIPRO PARI DESIGN -REF. ONLY</text>
<text x="45.7" y="408.8">WEAR DETAILS : NA</text>
</g>
<g font-size="3.9">
<text x="383.2" y="191.9">HEAT</text>
<text x="396.7" y="191.9">TREATMENT</text>
<text x="426.3" y="191.9">:-</text>
<text x="383.2" y="195.5">1)</text>
<text x="390.6" y="195.5">TO</text>
<text x="398.9" y="195.5">BE</text>
<text x="407.1" y="195.5">TOUGHENED</text>
<text x="435.3" y="195.5">UPTO</text>
<text x="449.3" y="195.5">24-32</text>
<text x="466.5" y="195.5">HRC.</text>
<text x="383.2" y="199.1">2)</text>
<text x="390.6" y="199.1">RETAPPING</text>
<text x="394.6" y="202.7">AT</text>
<text x="402.5" y="202.7">SUPPLIER</text>
<text x="416.4" y="199.1">TO</text>
<text x="424.6" y="199.1">BE</text>
<text x="425.4" y="202.7">END.(</text>
<text x="432.8" y="199.1">DONE</text>
<text x="440.3" y="202.7">IF</text>
<text x="446.8" y="202.7">APPLICABLE</text>
<text x="447.2" y="199.1">AFTER</text>
<text x="462.9" y="199.1">SURFACE</text>
<text x="474.6" y="202.7">)</text>
<text x="484.9" y="199.1">TREATMENT</text>
<text x="400" y="357.1">REVISION</text>
<text x="455.9" y="357.1">DESCRIPTION</text>
<text x="526.4" y="357.1">DATE</text>
<text x="540" y="357.1">DRN.BY</text>
<text x="357.8" y="383.3">RESERVED</text>
<text x="382.3" y="383.3">SPACE</text>
<text x="357.8" y="388.9">FOR</text>
<text x="357.8" y="394.5">CONTROLLED</text>
<text x="387.8" y="394.5">COPY</text>
<text x="357.8" y="400">STAMP</text>
</g>
<text font-size="3.6" x="475.5" y="376.1">SHOCK ABSORBER SLEEVE</text>
<text font-size="3.5" x="402.4" y="373.3">www.wipropari.com</text>
<g font-size="3.1">
<text x="565.1" y="353.5">LIMITS</text>
<text x="562" y="371.7">DRAWING TYPE</text>
<text x="437" y="372.3">DESCRIPTION</text>
<text x="436.5" y="380.8">SURFACE AREA</text>
<text x="453.3" y="380.8">SURFACE TREATMENT</text>
<text x="489.7" y="380.8">MACHINING</text>
<text x="509.5" y="380.8">DESIGN UNIT</text>
<text x="530.6" y="380.8">DESIGN UNIT CD.</text>
<text x="558" y="380.6">TEAM NO.</text>
<text x="570.3" y="380.7">SHEET SIZE</text>
<text x="575.6" y="386.1">A2</text>
<text x="436.4" y="391.1">REFERENCE DWG.</text>
<text x="437.8" y="395.5">DRN.BY</text>
<text x="451.4" y="395.4">CHKD.BY</text>
<text x="466.6" y="395.5">APPD.BY</text>
<text x="486.7" y="395.4">MATERIAL</text>
<text x="488.9" y="390.9">PART CLASS.</text>
<text x="515.6" y="390.9">HEAT TREATMENT</text>
<text x="519.6" y="395.9">DRG./PART CODE</text>
<text x="558.9" y="395.5">REV.</text>
<text x="571.4" y="395.6">SCALE</text>
<text x="484.3" y="404.2">NET WEIGHT-Kg</text>
<text x="571.4" y="404.7">SHEET</text>
</g>
<text font-size="3" x="579.5" y="230.1">°</text>
<g font-size="2.8">
<text x="299.1" y="332.1">3.2</text>
<text x="560.4" y="357.7">Gen Tol.: IS 2102</text>
<text x="284.6" y="363.9">3.2</text>
<text x="399.1" y="376.6">1.ALL DIMENSIONS ARE</text>
<text x="399" y="382.7">2.DO NOT SCALE</text>
<text x="399" y="388.7">3.IF IN DOUBT ,</text>
<text x="399" y="395.4">LOCATION :</text>
<text x="420.5" y="396">PUNE</text>
<text x="404.2" y="402">ALL RIGHTS OF REPRODUCTION &amp;</text>
<text x="437" y="401.2">03006330</text>
<text x="451.3" y="401.2">03004785</text>
<text x="466.3" y="401.2">03002882</text>
<text x="404.7" y="405.4">DISTRIBUTION ARE RESERVED</text>
</g>
<g font-size="2.7">
<text x="564.6" y="376.2">MACHINING</text>
<text x="399.9" y="379.7">IN mm</text>
<text x="399.7" y="385.7">DRAWING.</text>
<text x="436.9" y="385.4">37.84 in^2</text>
<text x="471.4" y="385.5">#</text>
<text x="498.9" y="385">#</text>
<text x="513.6" y="385.3">WPES</text>
<text x="537.3" y="385.1">0300</text>
<text x="559.7" y="385.1">PL-02</text>
<text x="399.7" y="391.8">ASK TEAM MEMBER</text>
<text x="474.6" y="391.2">---</text>
<text x="508.7" y="391.2">B</text>
<text x="555.2" y="391.1">REF NOTE</text>
<text x="493.4" y="399.5">#</text>
<text x="572.8" y="399.7">1 : 1</text>
<text x="400.1" y="402.5">C</text>
<text x="436.6" y="408.7">18/06/2024</text>
<text x="450.9" y="408.8">18/06/2024</text>
<text x="466" y="408.9">18/06/2024</text>
<text x="489.6" y="408.5">0.85 kg</text>
<text x="571.4" y="408.7">1 OF 1</text>
</g>
<g font-size="2.5">
<text x="554.9" y="218.3">DEBURR AND REMOVE SHARP</text>
<text x="555.2" y="221">EDGES UNLESS SHARP EDGE</text>
<text x="556.1" y="227.1">UNSP.RADII</text>
<text x="556.8" y="223.8">REQUIREMENT SPECIFIED</text>
<text x="571.4" y="226.9">UNSP.CHF.</text>
<text x="559.2" y="229.9">0.5 R</text>
<text x="572.3" y="230.1">0.5 X 45</text>
<text x="559.8" y="238">UP TO 10</text>
<text x="576.1" y="238.1">±1.5°</text>
<text x="558.5" y="242.2">10 UP TO 50</text>
<text x="575.5" y="242.3">±0°50'</text>
<text x="557.4" y="250.7">120 UP TO 400</text>
<text x="557.9" y="246.5">50 UP TO 120</text>
<text x="575.5" y="250.7">±0°15'</text>
<text x="575.5" y="246.5">±0°25'</text>
<text x="558.7" y="259.4">0.5 UP TO 3</text>
<text x="559.5" y="263.7">3 UP TO 6</text>
<text x="576.6" y="263.6">±0.2</text>
<text x="576.6" y="259.4">±0.1</text>
<text x="559" y="267.9">6 UP TO 30</text>
<text x="576.6" y="267.9">±0.5</text>
<text x="557.8" y="272.2">30 UP TO 120</text>
<text x="576.6" y="272.2">±0.8</text>
<text x="556.9" y="280.7">315 UP TO 1000</text>
<text x="557.3" y="276.4">120 UP TO 315</text>
<text x="576.6" y="276.4">±1.2</text>
<text x="577.7" y="280.7">±2</text>
<text x="556.4" y="284.9">1000 UP TO 2000</text>
<text x="577.6" y="284.9">±3</text>
<text x="558.9" y="289.2">OVER 2000</text>
<text x="577.7" y="289.3">±4</text>
<text x="560" y="297.9">UP TO 10</text>
<text x="577.1" y="297.9">±1°</text>
<text x="558.5" y="302.1">10 UP TO 50</text>
<text x="575.5" y="302.1">±0°30'</text>
<text x="557.4" y="310.6">120 UP TO 400</text>
<text x="558.2" y="306.3">50 UP TO 120</text>
<text x="575.5" y="310.6">±0°10'</text>
<text x="575.5" y="306.4">±0°20'</text>
<text x="558.8" y="319.2">0.5 UP TO 3</text>
<text x="559.4" y="323.4">3 UP TO 6</text>
<text x="576.6" y="319.2">±0.1</text>
<text x="576.6" y="323.5">±0.1</text>
<text x="558.9" y="327.7">6 UP TO 30</text>
<text x="576.7" y="327.7">±0.2</text>
<text x="557.8" y="332">30 UP TO 120</text>
<text x="576.6" y="332">±0.3</text>
<text x="556.8" y="340.5">315 UP TO 1000</text>
<text x="557.3" y="336.3">120 UP TO 315</text>
<text x="576.6" y="336.3">±0.5</text>
<text x="576.6" y="340.5">±0.8</text>
<text x="415.2" y="346.4">.</text>
<text x="530.3" y="346.5">.</text>
<text x="545.9" y="346.4">.</text>
<text x="556.2" y="344.7">1000 UP TO 2000</text>
<text x="576.6" y="344.7">±1.2</text>
<text x="415.2" y="351.5">CHAMFER &amp; DIMENSION ADDED</text>
<text x="524.1" y="351.3">18/06/2024</text>
<text x="540.6" y="351.4">03006810</text>
<text x="558.9" y="349">OVER 2000</text>
<text x="577.6" y="349">±2</text>
</g>
<g font-size="2.4">
<text x="7.7" y="382.7" transform="rotate(-90 7.7 382.7)">Uploading\2022-23\P23Y5\P23Y5B034008.dft</text>
<text x="7.7" y="409.8" transform="rotate(-90 7.7 409.8)">\\srv01043\ExDM</text>
</g>
<g font-size="2.3">
<text x="145.2" y="171.4">1</text>
<text x="172.5" y="239.5">1</text>
<text x="107.1" y="257.7">1</text>
<text x="405.1" y="351.4">1</text>
</g>
<g font-size="2.1">
<text x="558.5" y="232.4">UNSPECIFIED TOL.(FAB)</text>
<text x="559.5" y="234.7">FOR ANGULAR IN mm.</text>
<text x="558.6" y="253.9">UNSPECIFIED TOL.(FAB)</text>
<text x="560.7" y="256.3">FOR LINEAR IN mm.</text>
<text x="558.7" y="292.3">UNSPECIFIED TOL.(M/C)</text>
<text x="559.6" y="294.7">FOR ANGULAR IN mm.</text>
<text x="558.7" y="313.7">UNSPECIFIED TOL.(M/C)</text>
<text x="560.6" y="316.1">FOR LINEAR IN mm.</text>
</g>
</svg>
